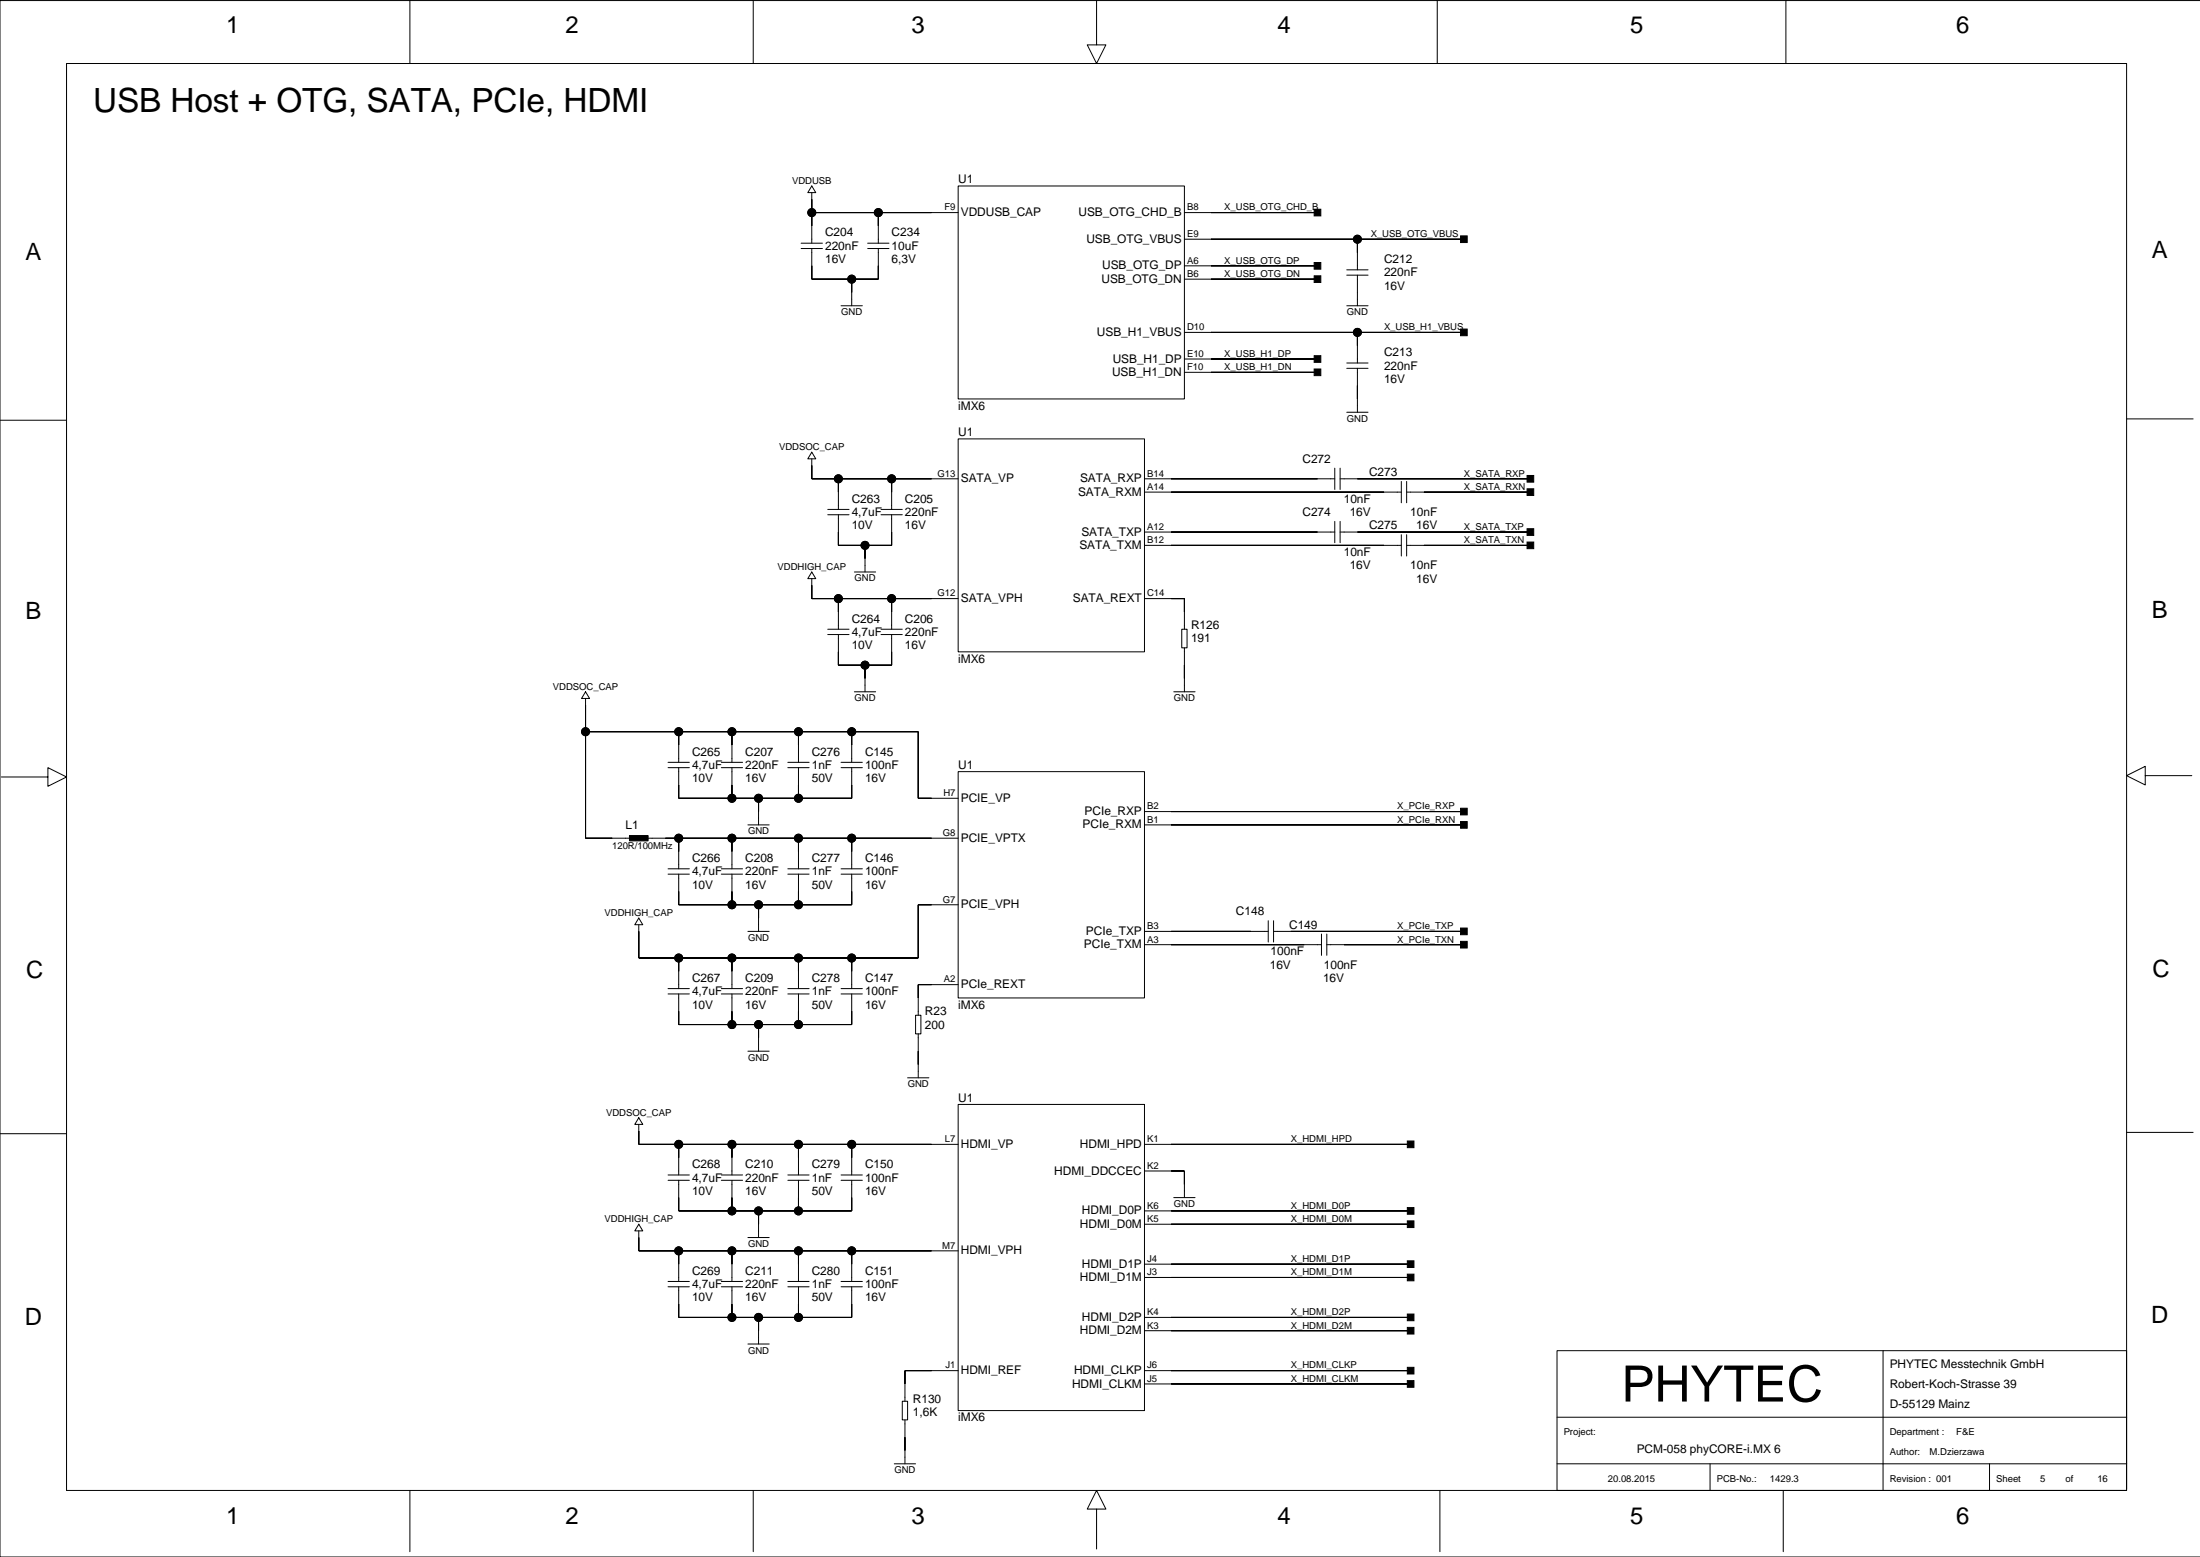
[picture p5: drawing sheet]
<svg xmlns="http://www.w3.org/2000/svg" width="420mm" height="297mm" viewBox="0 0 420 297" stroke-linecap="round" stroke-linejoin="round" font-family="sans-serif">
<g fill="none" stroke="#000" stroke-width=".19">
<path d="M78.2 -.1v12.2M143.7 -.1v12.2M209.2 -.1v8.7h1.8l-1.8 3.5-1.7-3.5h1.7M274.3 -.1v12.2M340.8 -.1v12.2M419.9 .1h-419.9v296.9h419.9M154.9 35.5l.8 1.2h-1.6zM154.9 36.7v9.7M182.8 35.5h43.2v40.6h-43.2zM152.9 46.4h4M152.9 47.4h4M154.9 40.6h27.9"/>
<path d="M154.9 47.4v5.9h12.7v-5.9M160.5 58.3h4.1M162.5 53.3v5M165.6 46.4h4M165.6 47.4h4M167.6 40.6v5.8M226 40.6h25.4M226 45.6h53.3M226 50.7h25.4M226 53.3h25.4M257 58.3h4.1M257 51.5h4.1"/>
<path d="M257 52.5h4.1M259 55.8h.1M259 45.6v5.9M259 52.5v5.8M226 63.4h53.3M226 68.5h25.4M226 71h25.4M257 78.6h4.1M257 69.3h4.1M257 70.3h4.1M259 63.4v5.9M259 70.3v8.3"/>
<path d="M405.8 79.9h12.7M0 80.2h12.7M154.9 86.3l.8 1.2h-1.6zM154.9 87.5v3.8h27.9M158 97.2h4M158 98.2h4M160 98.2v5.8h10.1v-5.8M160 91.3v5.9M168.1 97.2h4.1M168.1 98.2h4.1M170.1 91.3v5.9M182.8 83.7h35.6v40.7h-35.6z"/>
<path d="M218.4 93.9h49M218.4 91.3h36.3M254.7 89.3v4.1M254.7 99.5v4M255.7 91.3h36.3M255.7 89.3v4.1M255.7 99.5v4M267.4 91.9v4M268.4 93.9h23.6M268.4 91.9v4M154.9 109.1l.8 1.3h-1.6zM154.9 110.4v3.8h27.9"/>
<path d="M160 114.2v5.8M163 109.1h4.1M165.1 104v5.1M170.1 114.2v5.8M218.4 104h49M218.4 101.5h36.3M218.4 114.2h7.6v5.8M255.7 101.5h36.3M267.4 102v4.1M268.4 104h23.6M268.4 102v4.1M111.7 132l.8 1.2h-1.5z"/>
<path d="M111.7 139.6h63.5v12.7h7.6M111.7 133.2v26.7h8.4M129.5 139.6v5.8M139.7 139.6v5.8M152.4 139.6v5.8M158 120h4M158 121.1h4M160 121.1v5.8h10.1v-5.8M162.5 139.6v5.8M163 132h4.1M165.1 126.9v5.1M168.1 120h4.1"/>
<path d="M168.1 121.1h4.1M224 132h4M225.5 120h1v3.6h-1zM226 123.6v8.4M.3 148.2h8.8v-1.7l3.6 1.7-3.6 1.8v-1.8M123.7 159.9h59.1M127.5 145.4h4M127.5 146.5h4M129.5 146.5v5.8h33v-5.8M129.5 159.9v5.9M137.6 145.4h4.1M137.6 146.5h4.1"/>
<path d="M139.7 146.5v5.8M139.7 159.9v5.9M142.7 157.4h4.1M144.7 152.3v5.1M150.3 145.4h4.1M150.3 146.5h4.1M152.4 146.5v5.8M152.4 159.9v5.9M160.5 145.4h4.1M160.5 146.5h4.1M162.5 159.9v5.9M182.8 147.2h35.6v43.2h-35.6z"/>
<path d="M218.4 157.4h60.9M218.4 154.8h60.9M409.4 148v1.8l-3.6-1.8 3.6-1.8v1.8h8.8M121.9 175.1l.8 1.3h-1.6zM127.5 165.8h4M127.5 166.8h4M129.5 166.8v5.8h33v-5.8M137.6 165.8h4.1M137.6 166.8h4.1M139.7 166.8v5.8M142.7 177.7h4.1M144.7 172.6v5.1"/>
<path d="M150.3 165.8h4.1M150.3 166.8h4.1M152.4 166.8v5.8M160.5 165.8h4.1M160.5 166.8h4.1M182.8 172.6h-7.6v10.2h-53.3v-6.4M218.4 177.7h23.6M242 175.7v4M243 177.7h36.3M243 175.7v4M252.2 178.2v4.1M253.2 178.2v4.1"/>
<path d="M127.5 188.6h4M127.5 189.6h4M129.5 189.6v5.9h33v-5.9M129.5 182.8v5.8M137.6 188.6h4.1M137.6 189.6h4.1M139.7 182.8v5.8M139.7 189.6v5.9M144.7 195.5v5M150.3 188.6h4.1M150.3 189.6h4.1M152.4 182.8v5.8"/>
<path d="M152.4 189.6v5.9M160.5 188.6h4.1M160.5 189.6h4.1M162.5 182.8v5.8M174.7 193.7h1v3.5h-1zM175.2 197.2v8.4M182.8 187.8h-7.6v5.9M218.4 180.2h33.8M253.2 180.2h26.1M0 216.3h12.7M121.9 213.2l.8 1.3h-1.6zM121.9 214.5v3.8h60.9"/>
<path d="M129.5 218.3v5.9M139.7 218.3v5.9M142.7 200.5h4.1M152.4 218.3v5.9M162.5 218.3v5.9M173.2 205.6h4.1M182.8 210.7h35.6v58.4h-35.6zM218.4 218.3h50.8M405.8 216h12.7M121.9 233.6l.8 1.2h-1.6zM121.9 234.8v3.8h60.9M127.5 224.2h4"/>
<path d="M127.5 225.2h4M129.5 225.2v5.8h33v-5.8M129.5 238.6v5.9M137.6 224.2h4.1M137.6 225.2h4.1M139.7 225.2v5.8M139.7 238.6v5.9M142.7 236.1h4.1M144.7 231v5.1M150.3 224.2h4.1M150.3 225.2h4.1M152.4 225.2v5.8"/>
<path d="M152.4 238.6v5.9M160.5 224.2h4.1M160.5 225.2h4.1M162.5 238.6v5.9M218.4 231h50.8M218.4 233.6h50.8M218.4 223.4h7.6v5.1M224 228.5h4M127.5 244.5h4M127.5 245.5h4M129.5 245.5v5.8h33v-5.8M137.6 244.5h4.1"/>
<path d="M137.6 245.5h4.1M139.7 245.5v5.8M142.7 256.4h4.1M144.7 251.3v5.1M150.3 244.5h4.1M150.3 245.5h4.1M152.4 245.5v5.8M160.5 244.5h4.1M160.5 245.5h4.1M218.4 241.2h50.8M218.4 243.7h50.8M218.4 251.3h50.8"/>
<path d="M218.4 253.9h50.8M297.1 257.7h108.7v26.6h-108.7zM359.3 257.7v26.6M170.6 279.3h4.1M172.2 267.3h1v3.6h-1zM172.7 270.9v8.4M182.8 261.5h-10.1v5.8M218.4 261.5h50.8M218.4 264h50.8M297.1 279.3h108.7M297.1 270.4h108.7M326.3 279.3v5"/>
<path d="M379.6 279.3v5M78.2 284.3v11.7M143.7 284.3v11.7M209.2 287.9h1.8l-1.8-3.6-1.7 3.6h1.7v7.6M274.8 284.3v11.7M340.3 284.3v11.7M405.8 284.1v-272h-393.1v272.2h393.1"/>
<circle cx="154.9" cy="40.6" r=".76"/>
<circle cx="162.5" cy="53.3" r=".76"/>
<circle cx="167.6" cy="40.6" r=".76"/>
<circle cx="259" cy="45.6" r=".76"/>
<circle cx="259" cy="63.4" r=".76"/>
<circle cx="160" cy="91.3" r=".76"/>
<circle cx="170.1" cy="91.3" r=".76"/>
<circle cx="160" cy="114.2" r=".76"/>
<circle cx="165.1" cy="104" r=".76"/>
<circle cx="170.1" cy="114.2" r=".76"/>
<circle cx="111.7" cy="139.6" r=".76"/>
<circle cx="129.5" cy="139.6" r=".76"/>
<circle cx="139.7" cy="139.6" r=".76"/>
<circle cx="152.4" cy="139.6" r=".76"/>
<circle cx="162.5" cy="139.6" r=".76"/>
<circle cx="165.1" cy="126.9" r=".76"/>
<circle cx="129.5" cy="159.9" r=".76"/>
<circle cx="139.7" cy="159.9" r=".76"/>
<circle cx="139.7" cy="152.3" r=".76"/>
<circle cx="144.7" cy="152.3" r=".76"/>
<circle cx="152.4" cy="159.9" r=".76"/>
<circle cx="152.4" cy="152.3" r=".76"/>
<circle cx="162.5" cy="159.9" r=".76"/>
<circle cx="139.7" cy="172.6" r=".76"/>
<circle cx="144.7" cy="172.6" r=".76"/>
<circle cx="152.4" cy="172.6" r=".76"/>
<circle cx="129.5" cy="182.8" r=".76"/>
<circle cx="139.7" cy="195.5" r=".76"/>
<circle cx="139.7" cy="182.8" r=".76"/>
<circle cx="144.7" cy="195.5" r=".76"/>
<circle cx="152.4" cy="182.8" r=".76"/>
<circle cx="152.4" cy="195.5" r=".76"/>
<circle cx="162.5" cy="182.8" r=".76"/>
<circle cx="129.5" cy="218.3" r=".76"/>
<circle cx="139.7" cy="218.3" r=".76"/>
<circle cx="152.4" cy="218.3" r=".76"/>
<circle cx="162.5" cy="218.3" r=".76"/>
<circle cx="129.5" cy="238.6" r=".76"/>
<circle cx="139.7" cy="231" r=".76"/>
<circle cx="139.7" cy="238.6" r=".76"/>
<circle cx="144.7" cy="231" r=".76"/>
<circle cx="152.4" cy="231" r=".76"/>
<circle cx="152.4" cy="238.6" r=".76"/>
<circle cx="162.5" cy="238.6" r=".76"/>
<circle cx="139.7" cy="251.3" r=".76"/>
<circle cx="144.7" cy="251.3" r=".76"/>
<circle cx="152.4" cy="251.3" r=".76"/>
</g>
<g fill="#000" stroke="#000" stroke-width=".19">
<path d="M154.9 38v2.6z" fill-rule="evenodd"/>
<path d="M154.9 50.7v2.6z" fill-rule="evenodd"/>
<path d="M154.9 40.6v2.5z" fill-rule="evenodd"/>
<path d="M162.5 53.3v2.5z" fill-rule="evenodd"/>
<path d="M154.9 53.3h7.6z" fill-rule="evenodd"/>
<path d="M167.6 50.7v2.6z" fill-rule="evenodd"/>
<path d="M162.5 53.3h5.1z" fill-rule="evenodd"/>
<path d="M167.6 40.6v2.5z" fill-rule="evenodd"/>
<path d="M154.9 40.6h12.7z" fill-rule="evenodd"/>
<path d="M167.6 40.6h10.2z" fill-rule="evenodd"/>
<path d="M250.8 52.6h1.2v1.3h-1.2z" fill-rule="evenodd"/>
<path d="M250.8 50.1h1.2v1.2h-1.2z" fill-rule="evenodd"/>
<path d="M250.8 39.9h1.2v1.3h-1.2z" fill-rule="evenodd"/>
<path d="M231.1 53.3h20.3z" fill-rule="evenodd"/>
<path d="M231.1 50.7h20.3z" fill-rule="evenodd"/>
<path d="M231.1 40.6h20.3z" fill-rule="evenodd"/>
<path d="M259 45.6v2.6z" fill-rule="evenodd"/>
<path d="M231.1 45.6h27.9z" fill-rule="evenodd"/>
<path d="M278.7 45h1.3v1.3h-1.3z" fill-rule="evenodd"/>
<path d="M259 45.6h20.3z" fill-rule="evenodd"/>
<path d="M250.8 67.9h1.2v1.2h-1.2z" fill-rule="evenodd"/>
<path d="M250.8 70.4h1.2v1.3h-1.2z" fill-rule="evenodd"/>
<path d="M231.1 68.5h20.3z" fill-rule="evenodd"/>
<path d="M231.1 71h20.3z" fill-rule="evenodd"/>
<path d="M259 73.6v2.5z" fill-rule="evenodd"/>
<path d="M259 63.4v2.6z" fill-rule="evenodd"/>
<path d="M231.1 63.4h27.9z" fill-rule="evenodd"/>
<path d="M278.7 62.8h1.3v1.2h-1.3z" fill-rule="evenodd"/>
<path d="M259 63.4h20.3z" fill-rule="evenodd"/>
<path d="M154.9 88.8v2.5z" fill-rule="evenodd"/>
<path d="M154.9 91.3h5.1z" fill-rule="evenodd"/>
<path d="M160 91.3v2.6z" fill-rule="evenodd"/>
<path d="M170.1 91.3v2.6z" fill-rule="evenodd"/>
<path d="M160 91.3h10.1z" fill-rule="evenodd"/>
<path d="M170.1 91.3h7.7z" fill-rule="evenodd"/>
<path d="M223.5 91.3h27.9z" fill-rule="evenodd"/>
<path d="M223.5 93.9h40.6z" fill-rule="evenodd"/>
<path d="M291.4 90.7h1.3v1.3h-1.3z" fill-rule="evenodd"/>
<path d="M291.4 93.3h1.3v1.2h-1.3z" fill-rule="evenodd"/>
<path d="M259 91.3h33z" fill-rule="evenodd"/>
<path d="M271.7 93.9h20.3z" fill-rule="evenodd"/>
<path d="M154.9 111.7v2.5z" fill-rule="evenodd"/>
<path d="M160 101.5v2.5z" fill-rule="evenodd"/>
<path d="M154.9 114.2h5.1z" fill-rule="evenodd"/>
<path d="M160 114.2v2.5z" fill-rule="evenodd"/>
<path d="M165.1 104v2.6z" fill-rule="evenodd"/>
<path d="M160 104h5.1z" fill-rule="evenodd"/>
<path d="M165.1 104h5z" fill-rule="evenodd"/>
<path d="M170.1 101.5v2.5z" fill-rule="evenodd"/>
<path d="M170.1 114.2v2.5z" fill-rule="evenodd"/>
<path d="M160 114.2h10.1z" fill-rule="evenodd"/>
<path d="M170.1 114.2h7.7z" fill-rule="evenodd"/>
<path d="M226 114.2v2.5z" fill-rule="evenodd"/>
<path d="M223.5 114.2h2.5z" fill-rule="evenodd"/>
<path d="M223.5 101.5h27.9z" fill-rule="evenodd"/>
<path d="M223.5 104h40.6z" fill-rule="evenodd"/>
<path d="M291.4 100.9h1.3v1.2h-1.3z" fill-rule="evenodd"/>
<path d="M291.4 103.4h1.3v1.3h-1.3z" fill-rule="evenodd"/>
<path d="M259 101.5h33z" fill-rule="evenodd"/>
<path d="M271.7 104h20.3z" fill-rule="evenodd"/>
<path d="M111.7 139.6v20.3z" fill-rule="evenodd"/>
<path d="M111.7 134.5v5.1z" fill-rule="evenodd"/>
<path d="M111.7 139.6h17.8z" fill-rule="evenodd"/>
<path d="M129.5 139.6v2.5z" fill-rule="evenodd"/>
<path d="M129.5 139.6h10.2z" fill-rule="evenodd"/>
<path d="M139.7 139.6v2.5z" fill-rule="evenodd"/>
<path d="M139.7 139.6h12.7z" fill-rule="evenodd"/>
<path d="M152.4 139.6v2.5z" fill-rule="evenodd"/>
<path d="M160 124.4v2.5z" fill-rule="evenodd"/>
<path d="M152.4 139.6h10.1z" fill-rule="evenodd"/>
<path d="M162.5 139.6v2.5z" fill-rule="evenodd"/>
<path d="M165.1 126.9v2.5z" fill-rule="evenodd"/>
<path d="M160 126.9h5.1z" fill-rule="evenodd"/>
<path d="M165.1 126.9h5z" fill-rule="evenodd"/>
<path d="M170.1 124.4v2.5z" fill-rule="evenodd"/>
<path d="M175.2 139.6v12.7z" fill-rule="evenodd"/>
<path d="M162.5 139.6h12.7z" fill-rule="evenodd"/>
<path d="M226 126.9v2.5z" fill-rule="evenodd"/>
<path d="M111.7 159.9h5.1z" fill-rule="evenodd"/>
<path d="M129.5 149.8v2.5z" fill-rule="evenodd"/>
<path d="M129.5 159.9v2.5z" fill-rule="evenodd"/>
<path d="M127 159.9h2.5z" fill-rule="evenodd"/>
<path d="M129.5 152.3h10.2z" fill-rule="evenodd"/>
<path d="M139.7 149.8v2.5z" fill-rule="evenodd"/>
<path d="M139.7 159.9v2.5z" fill-rule="evenodd"/>
<path d="M129.5 159.9h10.2z" fill-rule="evenodd"/>
<path d="M144.7 152.3v2.5z" fill-rule="evenodd"/>
<path d="M139.7 152.3h5z" fill-rule="evenodd"/>
<path d="M152.4 149.8v2.5z" fill-rule="evenodd"/>
<path d="M144.7 152.3h7.7z" fill-rule="evenodd"/>
<path d="M152.4 159.9v2.5z" fill-rule="evenodd"/>
<path d="M139.7 159.9h12.7z" fill-rule="evenodd"/>
<path d="M152.4 152.3h10.1z" fill-rule="evenodd"/>
<path d="M162.5 149.8v2.5z" fill-rule="evenodd"/>
<path d="M162.5 159.9v2.5z" fill-rule="evenodd"/>
<path d="M152.4 159.9h10.1z" fill-rule="evenodd"/>
<path d="M175.2 152.3h2.6z" fill-rule="evenodd"/>
<path d="M162.5 159.9h15.3z" fill-rule="evenodd"/>
<path d="M278.7 154.2h1.3v1.3h-1.3z" fill-rule="evenodd"/>
<path d="M278.7 156.7h1.3v1.3h-1.3z" fill-rule="evenodd"/>
<path d="M223.5 154.8h55.8z" fill-rule="evenodd"/>
<path d="M223.5 157.4h55.8z" fill-rule="evenodd"/>
<path d="M120.1 159.4h3.6v1h-3.6z" fill-rule="evenodd"/>
<path d="M121.9 177.7v5.1z" fill-rule="evenodd"/>
<path d="M129.5 170.1v2.5z" fill-rule="evenodd"/>
<path d="M129.5 172.6h10.2z" fill-rule="evenodd"/>
<path d="M139.7 170.1v2.5z" fill-rule="evenodd"/>
<path d="M144.7 172.6v2.5z" fill-rule="evenodd"/>
<path d="M139.7 172.6h5z" fill-rule="evenodd"/>
<path d="M152.4 170.1v2.5z" fill-rule="evenodd"/>
<path d="M144.7 172.6h7.7z" fill-rule="evenodd"/>
<path d="M152.4 172.6h10.1z" fill-rule="evenodd"/>
<path d="M162.5 170.1v2.5z" fill-rule="evenodd"/>
<path d="M175.2 172.6v10.2z" fill-rule="evenodd"/>
<path d="M175.2 172.6h2.6z" fill-rule="evenodd"/>
<path d="M223.5 177.7h15.2z" fill-rule="evenodd"/>
<path d="M278.7 177.1h1.3v1.2h-1.3z" fill-rule="evenodd"/>
<path d="M246.3 177.7h33z" fill-rule="evenodd"/>
<path d="M129.5 192.9v2.6z" fill-rule="evenodd"/>
<path d="M121.9 182.8h7.6z" fill-rule="evenodd"/>
<path d="M129.5 182.8v2.5z" fill-rule="evenodd"/>
<path d="M129.5 195.5h10.2z" fill-rule="evenodd"/>
<path d="M139.7 192.9v2.6z" fill-rule="evenodd"/>
<path d="M129.5 182.8h10.2z" fill-rule="evenodd"/>
<path d="M139.7 182.8v2.5z" fill-rule="evenodd"/>
<path d="M139.7 195.5h5z" fill-rule="evenodd"/>
<path d="M144.7 195.5v2.5z" fill-rule="evenodd"/>
<path d="M152.4 192.9v2.6z" fill-rule="evenodd"/>
<path d="M144.7 195.5h7.7z" fill-rule="evenodd"/>
<path d="M139.7 182.8h12.7z" fill-rule="evenodd"/>
<path d="M152.4 182.8v2.5z" fill-rule="evenodd"/>
<path d="M162.5 192.9v2.6z" fill-rule="evenodd"/>
<path d="M152.4 195.5h10.1z" fill-rule="evenodd"/>
<path d="M152.4 182.8h10.1z" fill-rule="evenodd"/>
<path d="M162.5 182.8v2.5z" fill-rule="evenodd"/>
<path d="M162.5 182.8h12.7z" fill-rule="evenodd"/>
<path d="M175.2 187.8v2.6z" fill-rule="evenodd"/>
<path d="M175.2 187.8h2.6z" fill-rule="evenodd"/>
<path d="M223.5 180.2h25.4z" fill-rule="evenodd"/>
<path d="M278.7 179.6h1.3v1.3h-1.3z" fill-rule="evenodd"/>
<path d="M256.5 180.2h22.8z" fill-rule="evenodd"/>
<path d="M121.9 215.8v2.5z" fill-rule="evenodd"/>
<path d="M121.9 218.3h7.6z" fill-rule="evenodd"/>
<path d="M129.5 218.3v2.6z" fill-rule="evenodd"/>
<path d="M139.7 218.3v2.6z" fill-rule="evenodd"/>
<path d="M129.5 218.3h10.2z" fill-rule="evenodd"/>
<path d="M152.4 218.3v2.6z" fill-rule="evenodd"/>
<path d="M139.7 218.3h12.7z" fill-rule="evenodd"/>
<path d="M152.4 218.3h10.1z" fill-rule="evenodd"/>
<path d="M162.5 218.3v2.6z" fill-rule="evenodd"/>
<path d="M175.2 200.5v2.6z" fill-rule="evenodd"/>
<path d="M162.5 218.3h15.3z" fill-rule="evenodd"/>
<path d="M268.5 217.7h1.3v1.3h-1.3z" fill-rule="evenodd"/>
<path d="M223.5 218.3h45.7z" fill-rule="evenodd"/>
<path d="M121.9 236.1v2.5z" fill-rule="evenodd"/>
<path d="M129.5 228.5v2.5z" fill-rule="evenodd"/>
<path d="M121.9 238.6h7.6z" fill-rule="evenodd"/>
<path d="M129.5 238.6v2.6z" fill-rule="evenodd"/>
<path d="M139.7 228.5v2.5z" fill-rule="evenodd"/>
<path d="M129.5 231h10.2z" fill-rule="evenodd"/>
<path d="M129.5 238.6h10.2z" fill-rule="evenodd"/>
<path d="M139.7 238.6v2.6z" fill-rule="evenodd"/>
<path d="M139.7 231h5z" fill-rule="evenodd"/>
<path d="M144.7 231v2.6z" fill-rule="evenodd"/>
<path d="M152.4 228.5v2.5z" fill-rule="evenodd"/>
<path d="M144.7 231h7.7z" fill-rule="evenodd"/>
<path d="M139.7 238.6h12.7z" fill-rule="evenodd"/>
<path d="M152.4 238.6v2.6z" fill-rule="evenodd"/>
<path d="M162.5 228.5v2.5z" fill-rule="evenodd"/>
<path d="M152.4 231h10.1z" fill-rule="evenodd"/>
<path d="M162.5 238.6v2.6z" fill-rule="evenodd"/>
<path d="M152.4 238.6h10.1z" fill-rule="evenodd"/>
<path d="M162.5 238.6h15.3z" fill-rule="evenodd"/>
<path d="M223.5 223.4h2.5z" fill-rule="evenodd"/>
<path d="M226 223.4v2.5z" fill-rule="evenodd"/>
<path d="M268.5 230.4h1.3v1.2h-1.3z" fill-rule="evenodd"/>
<path d="M268.5 232.9h1.3v1.3h-1.3z" fill-rule="evenodd"/>
<path d="M223.5 231h45.7z" fill-rule="evenodd"/>
<path d="M223.5 233.6h45.7z" fill-rule="evenodd"/>
<path d="M129.5 248.8v2.5z" fill-rule="evenodd"/>
<path d="M129.5 251.3h10.2z" fill-rule="evenodd"/>
<path d="M139.7 248.8v2.5z" fill-rule="evenodd"/>
<path d="M139.7 251.3h5z" fill-rule="evenodd"/>
<path d="M144.7 251.3v2.6z" fill-rule="evenodd"/>
<path d="M152.4 248.8v2.5z" fill-rule="evenodd"/>
<path d="M144.7 251.3h7.7z" fill-rule="evenodd"/>
<path d="M162.5 248.8v2.5z" fill-rule="evenodd"/>
<path d="M152.4 251.3h10.1z" fill-rule="evenodd"/>
<path d="M268.5 240.5h1.3v1.3h-1.3z" fill-rule="evenodd"/>
<path d="M268.5 243.1h1.3v1.2h-1.3z" fill-rule="evenodd"/>
<path d="M268.5 250.7h1.3v1.3h-1.3z" fill-rule="evenodd"/>
<path d="M268.5 253.2h1.3v1.3h-1.3z" fill-rule="evenodd"/>
<path d="M223.5 241.2h45.7z" fill-rule="evenodd"/>
<path d="M223.5 243.7h45.7z" fill-rule="evenodd"/>
<path d="M223.5 251.3h45.7z" fill-rule="evenodd"/>
<path d="M223.5 253.9h45.7z" fill-rule="evenodd"/>
<path d="M172.7 274.2v2.5z" fill-rule="evenodd"/>
<path d="M172.7 261.5v2.5z" fill-rule="evenodd"/>
<path d="M172.7 261.5h5.1z" fill-rule="evenodd"/>
<path d="M268.5 260.9h1.3v1.2h-1.3z" fill-rule="evenodd"/>
<path d="M268.5 263.4h1.3v1.3h-1.3z" fill-rule="evenodd"/>
<path d="M223.5 261.5h45.7z" fill-rule="evenodd"/>
<path d="M223.5 264h45.7z" fill-rule="evenodd"/>
<circle cx="154.9" cy="40.6" r=".76"/>
<circle cx="162.5" cy="53.3" r=".76"/>
<circle cx="167.6" cy="40.6" r=".76"/>
<circle cx="259" cy="45.6" r=".76"/>
<circle cx="259" cy="63.4" r=".76"/>
<circle cx="160" cy="91.3" r=".76"/>
<circle cx="170.1" cy="91.3" r=".76"/>
<circle cx="160" cy="114.2" r=".76"/>
<circle cx="165.1" cy="104" r=".76"/>
<circle cx="170.1" cy="114.2" r=".76"/>
<circle cx="111.7" cy="139.6" r=".76"/>
<circle cx="129.5" cy="139.6" r=".76"/>
<circle cx="139.7" cy="139.6" r=".76"/>
<circle cx="152.4" cy="139.6" r=".76"/>
<circle cx="162.5" cy="139.6" r=".76"/>
<circle cx="165.1" cy="126.9" r=".76"/>
<circle cx="129.5" cy="159.9" r=".76"/>
<circle cx="139.7" cy="159.9" r=".76"/>
<circle cx="139.7" cy="152.3" r=".76"/>
<circle cx="144.7" cy="152.3" r=".76"/>
<circle cx="152.4" cy="159.9" r=".76"/>
<circle cx="152.4" cy="152.3" r=".76"/>
<circle cx="162.5" cy="159.9" r=".76"/>
<circle cx="139.7" cy="172.6" r=".76"/>
<circle cx="144.7" cy="172.6" r=".76"/>
<circle cx="152.4" cy="172.6" r=".76"/>
<circle cx="129.5" cy="182.8" r=".76"/>
<circle cx="139.7" cy="195.5" r=".76"/>
<circle cx="139.7" cy="182.8" r=".76"/>
<circle cx="144.7" cy="195.5" r=".76"/>
<circle cx="152.4" cy="182.8" r=".76"/>
<circle cx="152.4" cy="195.5" r=".76"/>
<circle cx="162.5" cy="182.8" r=".76"/>
<circle cx="129.5" cy="218.3" r=".76"/>
<circle cx="139.7" cy="218.3" r=".76"/>
<circle cx="152.4" cy="218.3" r=".76"/>
<circle cx="162.5" cy="218.3" r=".76"/>
<circle cx="129.5" cy="238.6" r=".76"/>
<circle cx="139.7" cy="231" r=".76"/>
<circle cx="139.7" cy="238.6" r=".76"/>
<circle cx="144.7" cy="231" r=".76"/>
<circle cx="152.4" cy="231" r=".76"/>
<circle cx="152.4" cy="238.6" r=".76"/>
<circle cx="162.5" cy="238.6" r=".76"/>
<circle cx="139.7" cy="251.3" r=".76"/>
<circle cx="144.7" cy="251.3" r=".76"/>
<circle cx="152.4" cy="251.3" r=".76"/>
</g>
<text font-size="9.6" x="309.4" y="267.4">PHYTEC</text>
<text font-size="6.4" x="17.8" y="21.3">USB Host + OTG, SATA, PCIe, HDMI</text>
<g font-size="4.6">
<text x="43.2" y="6.4">1</text>
<text x="107.9" y="6.4">2</text>
<text x="174" y="6.4">3</text>
<text x="243.8" y="6.4">4</text>
<text x="311.1" y="6.4">5</text>
<text x="373.3" y="6.4">6</text>
<text x="4.8" y="49.5">A</text>
<text x="410.6" y="49.3">A</text>
<text x="4.8" y="118.1">B</text>
<text x="410.6" y="117.8">B</text>
<text x="5" y="186.7">C</text>
<text x="410.8" y="186.4">C</text>
<text x="4.7" y="252.7">D</text>
<text x="410.5" y="252.4">D</text>
<text x="43.2" y="290.8">1</text>
<text x="107.9" y="290.8">2</text>
<text x="174" y="290.8">3</text>
<text x="243.8" y="290.8">4</text>
<text x="311.1" y="290.8">5</text>
<text x="373.3" y="290.8">6</text>
</g>
<g font-size="2.3">
<text x="182.8" y="35">U1</text>
<text x="183.3" y="41.2">VDDUSB_CAP</text>
<text x="205.8" y="41.2">USB_OTG_CHD_B</text>
<text x="157.4" y="45.1">C204</text>
<text x="157.4" y="47.7">220nF</text>
<text x="170.1" y="45.1">C234</text>
<text x="170.1" y="47.7">10uF</text>
<text x="207.3" y="46.3">USB_OTG_VBUS</text>
<text x="157.4" y="50.2">16V</text>
<text x="170.1" y="50.2">6,3V</text>
<text x="210.2" y="53.9">USB_OTG_DN</text>
<text x="210.3" y="51.4">USB_OTG_DP</text>
<text x="264.1" y="50.2">C212</text>
<text x="264.1" y="52.7">220nF</text>
<text x="264.1" y="55.3">16V</text>
<text x="209.3" y="64.1">USB_H1_VBUS</text>
<text x="212.2" y="71.7">USB_H1_DN</text>
<text x="212.3" y="69.2">USB_H1_DP</text>
<text x="264.1" y="68">C213</text>
<text x="264.1" y="70.5">220nF</text>
<text x="264.1" y="73.1">16V</text>
<text x="182.8" y="78.1">iMX6</text>
<text x="182.8" y="83.2">U1</text>
<text x="248.5" y="88.3">C272</text>
<text x="162.5" y="95.9">C263</text>
<text x="172.7" y="95.9">C205</text>
<text x="183.3" y="92">SATA_VP</text>
<text x="205.7" y="94.6">SATA_RXM</text>
<text x="206.1" y="92">SATA_RXP</text>
<text x="256.4" y="95.9">10nF</text>
<text x="261.2" y="90.8">C273</text>
<text x="162.5" y="98.5">4,7uF</text>
<text x="162.5" y="101">10V</text>
<text x="172.7" y="101">16V</text>
<text x="172.7" y="98.5">220nF</text>
<text x="248.5" y="98.5">C274</text>
<text x="257.5" y="98.4">16V</text>
<text x="261.2" y="101">C275</text>
<text x="269.1" y="98.4">10nF</text>
<text x="270.2" y="101">16V</text>
<text x="206" y="104.7">SATA_TXM</text>
<text x="206.4" y="102.2">SATA_TXP</text>
<text x="256.4" y="106.1">10nF</text>
<text x="257.5" y="108.6">16V</text>
<text x="269.1" y="108.6">10nF</text>
<text x="270.2" y="111.1">16V</text>
<text x="162.5" y="118.8">C264</text>
<text x="172.7" y="118.8">C206</text>
<text x="183.3" y="114.9">SATA_VPH</text>
<text x="204.7" y="114.9">SATA_REXT</text>
<text x="162.5" y="121.3">4,7uF</text>
<text x="162.5" y="123.9">10V</text>
<text x="172.7" y="123.9">16V</text>
<text x="172.7" y="121.3">220nF</text>
<text x="227.3" y="120">R126</text>
<text x="227.3" y="122.6">191</text>
<text x="182.8" y="126.4">iMX6</text>
<text x="132" y="149.2">10V</text>
<text x="132" y="146.7">4,7uF</text>
<text x="132" y="144.2">C265</text>
<text x="142.2" y="144.2">C207</text>
<text x="142.2" y="149.2">16V</text>
<text x="142.2" y="146.7">220nF</text>
<text x="154.9" y="144.2">C276</text>
<text x="154.9" y="146.7">1nF</text>
<text x="154.9" y="149.2">50V</text>
<text x="165.1" y="149.2">16V</text>
<text x="165.1" y="146.7">100nF</text>
<text x="165.1" y="144.2">C145</text>
<text x="182.8" y="146.7">U1</text>
<text x="183.3" y="153">PCIE_VP</text>
<text x="207" y="155.5">PCIe_RXP</text>
<text x="119.4" y="158.1">L1</text>
<text x="183.3" y="160.6">PCIE_VPTX</text>
<text x="206.6" y="158">PCIe_RXM</text>
<text x="132" y="164.5">C266</text>
<text x="132" y="167">4,7uF</text>
<text x="142.2" y="164.5">C208</text>
<text x="142.2" y="167">220nF</text>
<text x="154.9" y="164.5">C277</text>
<text x="154.9" y="167">1nF</text>
<text x="165.1" y="167">100nF</text>
<text x="165.1" y="164.5">C146</text>
<text x="132" y="169.6">10V</text>
<text x="142.2" y="169.6">16V</text>
<text x="154.9" y="169.6">50V</text>
<text x="165.1" y="169.6">16V</text>
<text x="183.3" y="173.3">PCIE_VPH</text>
<text x="207.2" y="178.4">PCIe_TXP</text>
<text x="235.8" y="174.6">C148</text>
<text x="246" y="177.2">C149</text>
<text x="206.8" y="180.9">PCIe_TXM</text>
<text x="242.3" y="184.8">16V</text>
<text x="242.5" y="182.2">100nF</text>
<text x="252.6" y="184.8">100nF</text>
<text x="132" y="189.9">4,7uF</text>
<text x="132" y="187.3">C267</text>
<text x="142.2" y="187.3">C209</text>
<text x="142.2" y="189.9">220nF</text>
<text x="154.9" y="189.9">1nF</text>
<text x="154.9" y="187.3">C278</text>
<text x="165.1" y="189.9">100nF</text>
<text x="165.1" y="187.3">C147</text>
<text x="183.3" y="188.5">PCIe_REXT</text>
<text x="252.5" y="187.3">16V</text>
<text x="132" y="192.4">10V</text>
<text x="142.2" y="192.4">16V</text>
<text x="154.9" y="192.4">50V</text>
<text x="165.1" y="192.4">16V</text>
<text x="176.5" y="193.7">R23</text>
<text x="176.5" y="196.2">200</text>
<text x="182.8" y="192.4">iMX6</text>
<text x="182.8" y="210.2">U1</text>
<text x="183.3" y="219">HDMI_VP</text>
<text x="206.1" y="219">HDMI_HPD</text>
<text x="132" y="222.9">C268</text>
<text x="132" y="228">10V</text>
<text x="132" y="225.4">4,7uF</text>
<text x="142.2" y="222.9">C210</text>
<text x="142.2" y="225.4">220nF</text>
<text x="142.2" y="228">16V</text>
<text x="154.9" y="228">50V</text>
<text x="154.9" y="225.4">1nF</text>
<text x="154.9" y="222.9">C279</text>
<text x="165.1" y="225.4">100nF</text>
<text x="165.1" y="228">16V</text>
<text x="165.1" y="222.9">C150</text>
<text x="201.2" y="224.1">HDMI_DDCCEC</text>
<text x="206.5" y="231.7">HDMI_D0P</text>
<text x="183.3" y="239.3">HDMI_VPH</text>
<text x="206.1" y="234.2">HDMI_D0M</text>
<text x="132" y="243.2">C269</text>
<text x="132" y="245.7">4,7uF</text>
<text x="142.2" y="245.7">220nF</text>
<text x="142.2" y="243.2">C211</text>
<text x="154.9" y="243.2">C280</text>
<text x="154.9" y="245.7">1nF</text>
<text x="165.1" y="243.2">C151</text>
<text x="165.1" y="245.7">100nF</text>
<text x="206.1" y="244.4">HDMI_D1M</text>
<text x="206.5" y="241.8">HDMI_D1P</text>
<text x="132" y="248.3">10V</text>
<text x="142.2" y="248.3">16V</text>
<text x="154.9" y="248.3">50V</text>
<text x="165.1" y="248.3">16V</text>
<text x="206.1" y="254.5">HDMI_D2M</text>
<text x="206.5" y="252">HDMI_D2P</text>
<text x="183.3" y="262.2">HDMI_REF</text>
<text x="205" y="262.2">HDMI_CLKP</text>
<text x="360.6" y="261">PHYTEC Messtechnik GmbH</text>
<text x="174.2" y="267.6">R130</text>
<text x="204.6" y="264.7">HDMI_CLKM</text>
<text x="360.6" y="268.6">D-55129 Mainz</text>
<text x="360.6" y="264.8">Robert-Koch-Strasse 39</text>
<text x="174.2" y="270.1">1,6K</text>
<text x="182.8" y="271.1">iMX6</text>
<text x="312.3" y="277.2">PCM-058 phyCORE-i.MX 6</text>
</g>
<g font-size="1.8">
<text x="151.1" y="35.1">VDDUSB</text>
<text x="180.2" y="40.1">F9</text>
<text x="226.5" y="40.1">B8</text>
<text x="233.6" y="40.1">X_USB_OTG_CHD_B</text>
<text x="226.5" y="45.2">E9</text>
<text x="261.6" y="45.2">X_USB_OTG_VBUS</text>
<text x="226.5" y="50.3">A6</text>
<text x="226.5" y="52.8">B6</text>
<text x="233.6" y="52.8">X_USB_OTG_DN</text>
<text x="233.6" y="50.3">X_USB_OTG_DP</text>
<text x="160.5" y="60.1">GND</text>
<text x="226.5" y="63">D10</text>
<text x="257" y="60.1">GND</text>
<text x="264.1" y="63">X_USB_H1_VBUS</text>
<text x="226.5" y="68.1">E10</text>
<text x="226.5" y="70.6">F10</text>
<text x="233.6" y="68.1">X_USB_H1_DP</text>
<text x="233.6" y="70.6">X_USB_H1_DN</text>
<text x="257" y="80.5">GND</text>
<text x="148.7" y="85.9">VDDSOC_CAP</text>
<text x="178.9" y="90.9">G13</text>
<text x="218.9" y="93.5">A14</text>
<text x="218.9" y="90.9">B14</text>
<text x="279.3" y="90.9">X_SATA_RXP</text>
<text x="279.3" y="93.5">X_SATA_RXN</text>
<text x="218.9" y="101.1">A12</text>
<text x="279.3" y="101.1">X_SATA_TXP</text>
<text x="218.9" y="103.6">B12</text>
<text x="279.3" y="103.6">X_SATA_TXN</text>
<text x="148.4" y="108.7">VDDHIGH_CAP</text>
<text x="163.1" y="110.9">GND</text>
<text x="178.9" y="113.8">G12</text>
<text x="218.9" y="113.8">C14</text>
<text x="105.5" y="131.6">VDDSOC_CAP</text>
<text x="163.1" y="133.8">GND</text>
<text x="224" y="133.8">GND</text>
<text x="180" y="151.9">H7</text>
<text x="218.9" y="154.4">B2</text>
<text x="266.6" y="154.4">X_PCIe_RXP</text>
<text x="142.7" y="159.2">GND</text>
<text x="179.9" y="159.5">G8</text>
<text x="218.9" y="157">B1</text>
<text x="266.6" y="157">X_PCIe_RXN</text>
<text x="116.8" y="162">120R/100MHz</text>
<text x="179.9" y="172.2">G7</text>
<text x="115.4" y="174.7">VDDHIGH_CAP</text>
<text x="142.7" y="179.5">GND</text>
<text x="218.9" y="179.8">A3</text>
<text x="218.9" y="177.3">B3</text>
<text x="266.6" y="177.3">X_PCIe_TXP</text>
<text x="266.6" y="179.8">X_PCIe_TXN</text>
<text x="180.1" y="187.4">A2</text>
<text x="142.7" y="202.4">GND</text>
<text x="173.2" y="207.4">GND</text>
<text x="115.7" y="212.8">VDDSOC_CAP</text>
<text x="180.3" y="217.9">L7</text>
<text x="218.9" y="217.9">K1</text>
<text x="246.3" y="217.9">X_HDMI_HPD</text>
<text x="218.9" y="223">K2</text>
<text x="115.4" y="233.1">VDDHIGH_CAP</text>
<text x="218.9" y="233.1">K5</text>
<text x="218.9" y="230.6">K6</text>
<text x="224" y="230.3">GND</text>
<text x="246.3" y="230.6">X_HDMI_D0P</text>
<text x="246.3" y="233.1">X_HDMI_D0M</text>
<text x="142.7" y="237.9">GND</text>
<text x="179.8" y="238.2">M7</text>
<text x="218.9" y="243.3">J3</text>
<text x="218.9" y="240.8">J4</text>
<text x="246.3" y="240.8">X_HDMI_D1P</text>
<text x="246.3" y="243.3">X_HDMI_D1M</text>
<text x="218.9" y="250.9">K4</text>
<text x="246.3" y="250.9">X_HDMI_D2P</text>
<text x="218.9" y="253.5">K3</text>
<text x="246.3" y="253.5">X_HDMI_D2M</text>
<text x="142.7" y="258.2">GND</text>
<text x="180.4" y="261.1">J1</text>
<text x="218.9" y="261.1">J6</text>
<text x="218.9" y="263.6">J5</text>
<text x="246.3" y="261.1">X_HDMI_CLKP</text>
<text x="246.3" y="263.6">X_HDMI_CLKM</text>
<text x="298.4" y="273.8">Project:</text>
<text x="360.6" y="273.8">Department :</text>
<text x="373.3" y="273.8">F&amp;E</text>
<text x="170.7" y="281.1">GND</text>
<text x="360.6" y="277.6">Author:</text>
<text x="368.2" y="277.6">M.Dzierzawa</text>
<text x="306.8" y="282.7">20.08.2015</text>
<text x="327.6" y="282.7">PCB-No.:</text>
<text x="337.7" y="282.7">1429.3</text>
<text x="360.6" y="282.7">Revision : 001</text>
<text x="380.9" y="282.7">Sheet</text>
<text x="389.3" y="282.7">5</text>
<text x="394.1" y="282.7">of</text>
<text x="400.2" y="282.7">16</text>
</g>
</svg>
